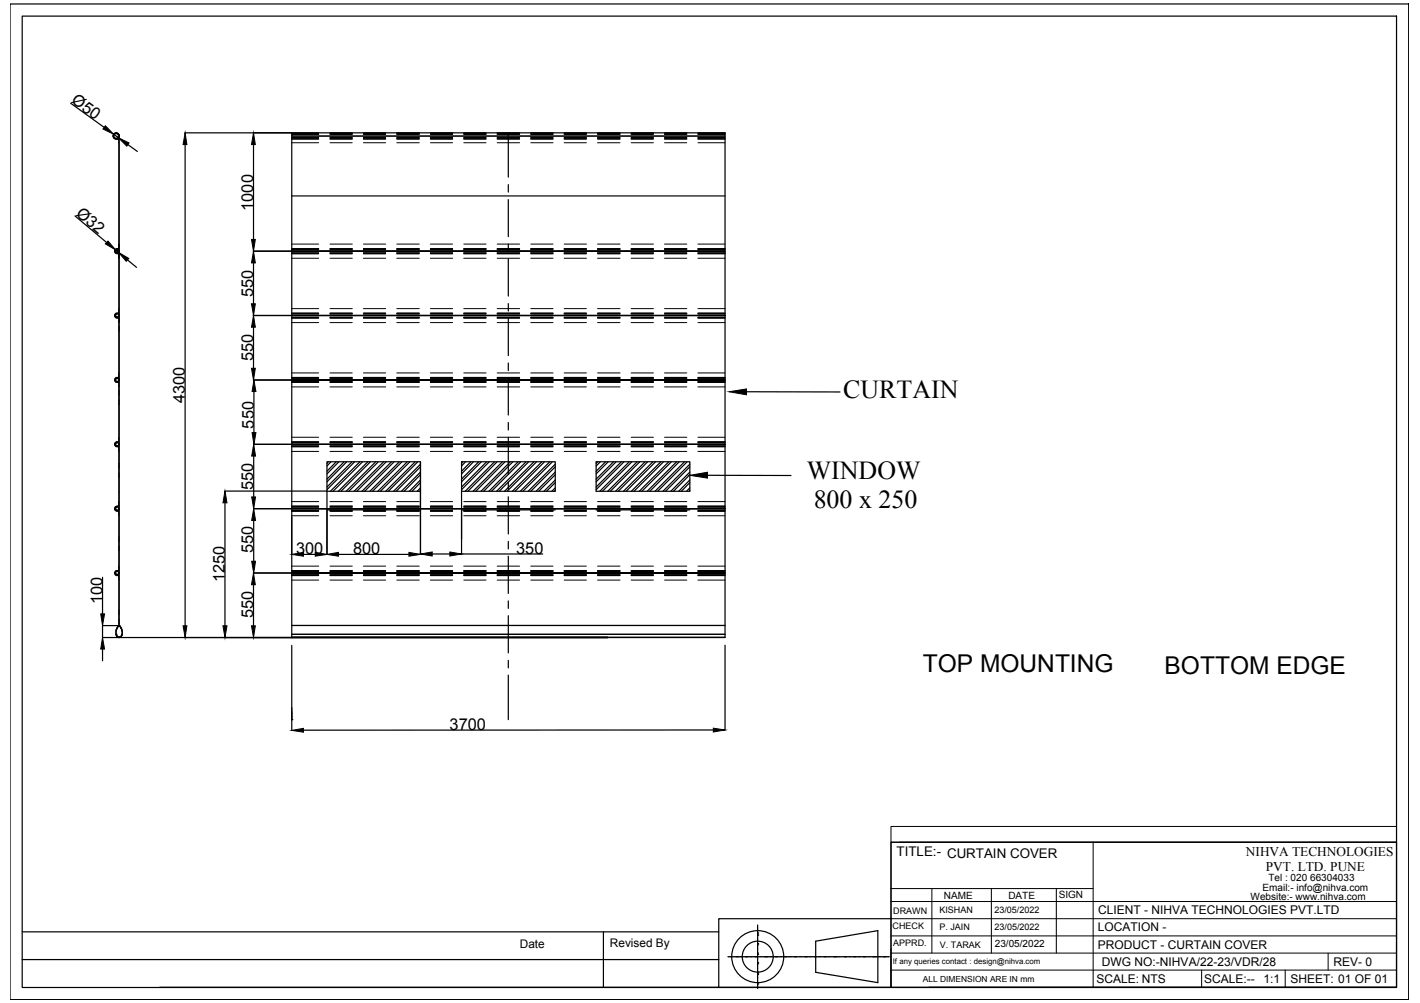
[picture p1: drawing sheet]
<svg xmlns="http://www.w3.org/2000/svg" width="297mm" height="210mm" viewBox="0 0 297 210" stroke-linecap="round" stroke-linejoin="round" font-family="sans-serif">
<!-- layer: 0 -->
<g fill="none" stroke="#000" stroke-width=".25">
<path d="M2.1 .8h292.6v208.4h-292.6zM4.6 3.4h287.5v203.3h-287.5zM14.8 21.6l7 5.1M23.8 28.1l1 .7M24.3 29.1h.5l.1 .8v101l-.6 1v.9l.2 .3 .4 .3-.4-.1-.3-.5 .1-1 .5-.9M24.9 28.5v.6h-.6M24.9 28.5a.61 .61 0 0 0-.6-.7 .61 .61 0 0 0-.6 .7 .61 .61 0 0 0 .6 .6M24.9 28.5v102.4M25 28.5a.66 .66 0 0 0-.7-.7 .66 .66 0 0 0-.6 .7 .66 .66 0 0 0 .6 .6M26.7 30.3l2 1.4M38.7 27.8h113v105.6h-130.3v-2.5h3.5M38.7 30.3v100.7"/>
<path d="M53 30.3v19.8M61 27.8v.7h90.7M61 28.5v104.9M106.3 27.8v9.3M106.3 38.6v1.6M15.7 45.2l6.6 5.5M24.2 52.3l.6 .5M24.9 51.1v1M24.9 53.1v.9M26.7 54.4l1.9 1.6M53 52.6h8M53 55v8.6"/>
<path d="M61 41h90.7M106.3 41.8v7.7M106.3 51.1v1.5M106.3 54.2v7.8M151.7 52.6h-90.7h90.7M24.9 66.4v1M24.9 68.4v.9M53 66h98.7M53 79.5h98.7M53 68.5v8.6M106.3 63.5v1.6M106.3 66.7v7.7"/>
<path d="M106.3 76v1.5M106.3 79.1v7.8M151.7 66h-90.7h90.7M151.7 79.5h-90.7h90.7M24.9 81.7v1M24.9 83.7v1M24.9 97v1M24.9 99v1M53 93h98.7M53.1 95.4v8.6M53.1 81.9v8.6M68.7 96.7l-.3 .3"/>
<path d="M69.2 96.7l-.8 .8M70.3 96.7l-1.9 1.9M70.9 96.7l-2.5 2.5M72 96.7l-3.6 3.6M72.5 96.7l-4.1 4.1M73.6 96.7l-5.2 5.2M74.2 96.7l-5.8 5.8M75.3 96.7l-6.2 6.1M75.8 96.7l-6.1 6.1M76.9 96.7l-6.1 6.1M77.5 96.7l-6.2 6.1M78.6 96.7l-6.2 6.1"/>
<path d="M79.1 96.7l-6.1 6.1M80.2 96.7l-6.1 6.1M80.8 96.7l-6.2 6.1M81.9 96.7l-6.2 6.1M82.4 96.7l-6.1 6.1M83.5 96.7l-6.1 6.1M84.1 96.7l-6.2 6.1M85.2 96.7l-6.2 6.1M85.7 96.7l-6.1 6.1M86.8 96.7l-6.1 6.1M87.4 96.7l-6.2 6.1M88 96.7v6.1h-19.6v13.2"/>
<path d="M88 97.1l-5.7 5.7M88 98.8l-4 4M88 97.7l-5.1 5.1M88 99.3l-3.5 3.5M96.8 96.7l-.3 .3M97.4 96.7l-.9 .8M98.5 96.7l-2 1.9M99 96.7l-2.5 2.5M100.1 96.7l-3.6 3.6M100.7 96.7l-4.2 4.1M101.8 96.7l-5.3 5.2M102.3 96.7l-5.8 5.8"/>
<path d="M103.4 96.7l-6.1 6.1M104 96.7l-6.1 6.1M105.1 96.7l-6.1 6.1M105.6 96.7l-6.1 6.1M106.3 88.4v1.6M106.3 91.5v7.8M106.7 96.7l-6.1 6.1M107.3 96.7l-6.1 6.1M108.4 96.7l-6.1 6.1M108.9 96.7l-6.1 6.1M110 96.7l-6.1 6.1M110.6 96.7l-6.2 6.1"/>
<path d="M111.7 96.7l-6.2 6.1M112.2 96.7l-6.1 6.1M113.3 96.7l-6.1 6.1M113.9 96.7l-6.2 6.1M115 96.7l-6.2 6.1M115.5 96.7l-6.1 6.1M116.1 97.1l-5.6 5.7M116.1 98.8l-4 4M116.1 97.7l-5.1 5.1M116.1 99.3l-3.4 3.5M125 96.7l-.3 .3M125.5 96.7l-.8 .8"/>
<path d="M126.6 96.7l-1.9 1.9M127.2 96.7l-2.5 2.5M128.3 96.7l-3.6 3.6M128.8 96.7l-4.1 4.1M129.9 96.7l-5.2 5.2M130.5 96.7l-5.8 5.8M131.6 96.7l-6.1 6.1M132.2 96.7l-6.2 6.1M133.3 96.7l-6.2 6.1M133.8 96.7l-6.1 6.1M134.9 96.7l-6.1 6.1M135.5 96.7l-6.2 6.1"/>
<path d="M136.6 96.7l-6.2 6.1M137.1 96.7l-6.1 6.1M138.2 96.7l-6.1 6.1M138.8 96.7l-6.2 6.1M139.9 96.7l-6.2 6.1M140.4 96.7l-6.1 6.1M141.5 96.7l-6.1 6.1M142.1 96.7l-6.2 6.1M143.2 96.7l-6.2 6.1M143.7 96.7l-6.1 6.1M144.3 97.1l-5.6 5.7M144.3 98.8l-4 4"/>
<path d="M144.3 97.7l-5.1 5.1M144.3 99.3l-3.4 3.5M148 99.5h17.5M151.7 93h-90.7h90.7M156.2 82h19.5M24.9 112.3v1M24.9 114.3v1M47 102.8h21.4M47.1 105.2v25.8M53 119.9h98.7M53 106.5h98.7M53.1 108.9v8.6"/>
<path d="M63.5 116h2.4M68.4 102.8v-6.2h19.6v6.2M68.4 106.7h19.6M70.8 116h14.7M88 100.4l-2.4 2.4M88 102.1l-.7 .7M88 101l-1.8 1.8M88 102.6l-.2 .2M88 102.8v13.2M90.4 115.9h3.7M96.5 102.8h19.6M96.5 115.9h17"/>
<path d="M106.3 100.9v1.5M106.3 104v7.7M106.3 113.3v1.6M106.3 116.4v7.8M116.1 106.7h-19.6v6.1M116.1 102.8v-6.2h-19.6v19.4M116.1 100.4l-2.3 2.4M116.1 102.1l-.7 .7M116.1 101l-1.8 1.8M116.1 102.6l-.1 .2M124.7 106.7h19.6M144.3 102.8v-6.2h-19.6v6.2h19.6"/>
<path d="M144.3 100.4l-2.3 2.4M144.3 102.1l-.7 .7M144.3 101l-1.8 1.8M144.3 102.6l-.1 .2M151.7 106.5h-90.7h90.7M151.7 119.9h-90.7h90.7M21.4 120.8v7.7M21.4 135.8v2.5M24.3 132.7h.1M24.9 127.7v.9M24.9 129.6v1M25 130.9l.5 .7 .1 .6-.1 .8-.5 .4-.1-.1h.4l.2-.3 .1-.8-.2-.6-.5-.7"/>
<path d="M53 122.4v8.6M61 132.7h90.7M61 130.9h90.7M61 135.1v17.8M106.3 125.8v1.5M106.3 128.8v7.8M106.3 138.2v1.6M127.2 133.4h-66.2h66.2M151.7 135v17.8M61 150.6h.1M61 148.1v2.5M106.3 141.3v9.3"/>
<path d="M149.2 152.8h-85.7M186.4 176.3h105.7v30.3h-105.7zM4.6 195h145.8M126.2 195v11.7M158.5 199.8v.2M158.5 199.7h.1M158.5 199.5h.1M158.5 199.2v.2M158.5 198v1.2M158.5 197.8v.2M158.5 197.7h.1M158.5 197.5h.1"/>
<path d="M158.5 197.2v.2M158.5 196v1.2M158.5 195.8v.2M158.5 195.7h.1M158.5 195.5h.1M158.5 195.2h.1M158.5 195v.2M158.5 193.8v1.1M158.5 193.6v.1M158.5 195.3v.1M158.5 195.5v.2M158.5 197.5v.2"/>
<path d="M158.5 199.5v.2M170.6 197l13-2.2v10.8l-13-2.1zM186.4 192.3h-36v14.3h-117M4.6 200.8h145.8M150.4 206.6h36M152.3 200.2h.4M152.8 200.2h.6M153.4 200.2h.3M153.7 200.2h.2M154 200.2h.1M154 200.2h.2M154.2 200.2h.1"/>
<path d="M154.2 200.2h.5M154.8 200.2h.6M155.4 200.2h.2M155.7 200.2h.2M155.9 200.2h.1M156 200.2h.2M156.2 200.2h.1M156.2 200.2h1.2M157.4 200.2h.2M157.7 200.2h.2M157.9 200.2h.1M158 200.2h.1"/>
<path d="M158.2 200.2h.1M158.2 200.2h.2M158.5 200.2h.4M158.5 206.2v.7M158.5 206v.2M158.5 205.9h.1M158.5 205.7h.1M158.5 205.4v.2M158.5 204.9v.5M158.5 204.2v.7M158.5 204v.2M158.5 203.9h.1"/>
<path d="M158.5 203.7h.1M158.5 203.4h.1M158.5 202.3v1.1M158.5 202v.2M158.5 201.7v.3M158.5 201.7h.1M158.5 201.5h.1M158.5 201.2v.2M158.5 200.3v.9M158.5 200v.2M158.5 201.5v.2M158.5 203.5v.2"/>
<path d="M158.5 203.7v.2M158.5 205.7v.2M159 200.2h.6M159.7 200.2h.2M159.9 200.2h.1M160 200.2h.1M160.2 200.2h.1M160.2 200.2h.2M160.4 200.2h.1M160.5 200.2h.4M161 200.2h.6M161.7 200.2h.2"/>
<path d="M161.9 200.2h.2M162.2 200.2h.1M162.2 200.2h.2M162.4 200.2h.1M162.5 200.2h1.1M163.6 200.2h.3M163.9 200.2h.2M164.2 200.2h.1M164.2 200.2h.2M164.4 200.2h.1M164.5 200.2h1.1M165.6 200.2h.2"/>
<path d="M165.9 200.2h.2M166.1 200.2h.1M166.2 200.2h.2M166.4 200.2h.1M166.4 200.2h.3M166.7 200.2h.5M167.2 200.2h.6M167.9 200.2h.2M168.1 200.2h.2M168.4 200.2h.1M168.4 200.2h.2M168.6 200.2h.1"/>
<path d="M168.7 200.2h.4M169.2 200.2h.6M169.9 200.2h.2M170.1 200.2h.2M170.4 200.2h.1M170.4 200.2h.2M170.6 200.2h.1M170.7 200.2h1.1M171.9 200.2h.2M172.1 200.2h.2M172.4 200.2h.1M172.4 200.2h.2"/>
<path d="M172.6 200.2h.1M172.7 200.2h.2M172.9 200.2h1.2M174.1 200.2h.2M174.4 200.2h.1M174.4 200.2h.2M174.6 200.2h.1M174.7 200.2h.1M174.9 200.2h.1M174.9 200.2h.5M175.4 200.2h.7M176.1 200.2h.2"/>
<path d="M176.3 200.2h.3M176.6 200.2h.1M176.6 200.2h.2M176.9 200.2h.1M176.9 200.2h1.1M178.1 200.2h.2M178.3 200.2h.2M178.6 200.2h.1M178.6 200.2h.2M178.8 200.2h.1M178.9 200.2h.2M179.1 200.2h1.2"/>
<path d="M180.3 200.2h.2M180.6 200.2h.1M180.6 200.2h.2M180.8 200.2h.1M180.9 200.2h.2M181.1 200.2h.5M181.6 200.2h.7M182.3 200.2h.2M182.6 200.2h.1M182.6 200.2h.2M182.8 200.2h.1M182.9 200.2h.1"/>
<path d="M183.1 200.2h.1M183.1 200.2h1.2M184.3 200.2h.2M184.6 200.2h.2M184.8 200.2h.1M184.9 200.2h.1M185.1 200.2h.1M185.1 200.2h.2M185.4 200.2h.6M194.3 206.6h97.8"/>
<circle cx="24.3" cy="28.5" r=".49"/>
<circle cx="24.3" cy="28.5" r=".61"/>
<circle cx="24.5" cy="52.5" r=".4"/>
<circle cx="24.5" cy="52.5" r=".32"/>
<circle cx="24.5" cy="52.5" r=".06"/>
<circle cx="24.5" cy="79.5" r=".4"/>
<circle cx="24.5" cy="66" r=".4"/>
<circle cx="24.5" cy="66" r=".32"/>
<circle cx="24.5" cy="79.5" r=".32"/>
<circle cx="24.5" cy="93" r=".4"/>
<circle cx="24.5" cy="93" r=".32"/>
<circle cx="24.5" cy="106.4" r=".4"/>
<circle cx="24.5" cy="119.9" r=".4"/>
<circle cx="24.5" cy="119.9" r=".32"/>
<circle cx="24.5" cy="106.4" r=".32"/>
<circle cx="158.5" cy="200.2" r="5.4"/>
<circle cx="158.5" cy="200.2" r="3.2"/>
</g>
<g fill="none" stroke="#000" stroke-width=".21">
<path d="M61 29.9h5.7M61 28.5h90.7M61 29.1h5.7M61 27.8h5.7M61 28.9h5.7M61 28h5.7M61 28.1h5.7M61 28.8h5.7M69 29.9h4.7M69 29.1h4.7M69 27.8h4.7M69 28.9h4.7"/>
<path d="M69 28h4.7M69 28.1h4.7M69 28.8h4.7M76 29.9h4.7M76 29.1h4.7M76 27.8h4.7M76 28.9h4.7M76 28h4.7M76 28.1h4.7M76 28.8h4.7M83 29.9h4.7M83 29.1h4.7"/>
<path d="M83 27.8h4.7M83 28.9h4.7M83 28h4.7M83 28.1h4.7M83 28.8h4.7M90 29.9h4.7M90 29.1h4.7M90 27.8h4.7M90 28.9h4.7M90 28h4.7M90 28.1h4.7M90 28.8h4.7"/>
<path d="M97 29.9h4.7M97 29.1h4.7M97 27.8h4.7M97 28.9h4.7M97 28h4.7M97 28.1h4.7M97 28.8h4.7M104 29.9h4.7M104 29.1h4.7M104 27.8h4.7M104 28.9h4.7M104 28h4.7"/>
<path d="M104 28.1h4.7M104 28.8h4.7M111 29.9h4.7M111 29.1h4.7M111 27.8h4.7M111 28.9h4.7M111 28h4.7M111 28.1h4.7M111 28.8h4.7M118 29.9h4.7M118 29.1h4.7M118 27.8h4.7"/>
<path d="M118 28.9h4.7M118 28h4.7M118 28.1h4.7M118 28.8h4.7M125 29.9h4.7M125 29.1h4.7M125 27.8h4.7M125 28.9h4.7M125 28h4.7M125 28.1h4.7M125 28.8h4.7M132 29.9h4.7"/>
<path d="M132 29.1h4.7M132 27.8h4.7M132 28.9h4.7M132 28h4.7M132 28.1h4.7M132 28.8h4.7M139 29.9h4.7M139 29.1h4.7M139 27.8h4.7M139 28.9h4.7M139 28h4.7M139 28.1h4.7"/>
<path d="M139 28.8h4.7M146 29.9h5.7M146 29.1h5.7M146 27.8h5.7M146 28.9h5.7M146 28h5.7M146 28.1h5.7M146 28.8h5.7M24.5 52.6h.4M24.9 51.1l-.1 .9h-.3a.55 .55 0 0 0-.6 .6 .55 .55 0 0 0 .6 .5h.3l.1 .9M24.9 52.1h-.4a.51 .51 0 0 0-.5 .5 .51 .51 0 0 0 .5 .5h.4M61 52h5.7"/>
<path d="M61 52.6h5.7M61 54h5.7M61 53.1h5.7M61 51.1h5.7M61 52.9h5.7M61 52.2h5.7M69 52h4.7M69 52.6h4.7M69 54h4.7M69 53.1h4.7M69 51.1h4.7M69 52.9h4.7"/>
<path d="M69 52.2h4.7M76 52h4.7M76 52.6h4.7M76 54h4.7M76 53.1h4.7M76 51.1h4.7M76 52.9h4.7M76 52.2h4.7M83 52h4.7M83 52.6h4.7M83 54h4.7M83 53.1h4.7"/>
<path d="M83 51.1h4.7M83 52.9h4.7M83 52.2h4.7M90 52h4.7M90 52.6h4.7M90 54h4.7M90 53.1h4.7M90 51.1h4.7M90 52.9h4.7M90 52.2h4.7M97 52h4.7M97 52.6h4.7"/>
<path d="M97 54h4.7M97 53.1h4.7M97 51.1h4.7M97 52.9h4.7M97 52.2h4.7M104 52h4.7M104 52.6h4.7M104 54h4.7M104 53.1h4.7M104 51.1h4.7M104 52.9h4.7M104 52.2h4.7"/>
<path d="M111 52h4.7M111 52.6h4.7M111 54h4.7M111 53.1h4.7M111 51.1h4.7M111 52.9h4.7M111 52.2h4.7M118 52h4.7M118 52.6h4.7M118 54h4.7M118 53.1h4.7M118 51.1h4.7"/>
<path d="M118 52.9h4.7M118 52.2h4.7M125 52h4.7M125 52.6h4.7M125 54h4.7M125 53.1h4.7M125 51.1h4.7M125 52.9h4.7M125 52.2h4.7M132 52h4.7M132 52.6h4.7M132 54h4.7"/>
<path d="M132 53.1h4.7M132 51.1h4.7M132 52.9h4.7M132 52.2h4.7M139 52h4.7M139 52.6h4.7M139 54h4.7M139 53.1h4.7M139 51.1h4.7M139 52.9h4.7M139 52.2h4.7M146 52h5.7"/>
<path d="M146 52.6h5.7M146 54h5.7M146 53.1h5.7M146 51.1h5.7M146 52.9h5.7M146 52.2h5.7M24.9 64.6l-.1 .9h-.3a.53 .53 0 0 0-.6 .5 .53 .53 0 0 0 .6 .6h.3l.1 .9M24.9 65.6h-.4a.49 .49 0 0 0-.5 .4 .49 .49 0 0 0 .5 .5h.4M24.9 78l-.1 1h-.3a.53 .53 0 0 0-.6 .5 .53 .53 0 0 0 .6 .5h.3l.1 1M24.9 79h-.4a.49 .49 0 0 0-.5 .5 .49 .49 0 0 0 .5 .5h.4M61 67.5h5.7M61 66.5h5.7"/>
<path d="M61 65.6h5.7M61 64.6h5.7M61 66.6h5.7M61 65.5h5.7M61 66.4h5.7M61 65.7h5.7M61 66h5.7M61 80h5.7M61 79h5.7M61 78h5.7M61 79.9h5.7M61 79.1h5.7"/>
<path d="M61 79.8h5.7M61 79.2h5.7M61 79.5h5.7M69 67.5h4.7M69 66.5h4.7M69 65.6h4.7M69 64.6h4.7M69 66.6h4.7M69 65.5h4.7M69 66.4h4.7M69 65.7h4.7M69 66h4.7"/>
<path d="M69 80h4.7M69 79h4.7M69 78h4.7M69 79.9h4.7M69 79.1h4.7M69 79.8h4.7M69 79.2h4.7M69 79.5h4.7M76 67.5h4.7M76 66.5h4.7M76 65.6h4.7M76 64.6h4.7"/>
<path d="M76 66.6h4.7M76 65.5h4.7M76 66.4h4.7M76 65.7h4.7M76 66h4.7M76 80h4.7M76 79h4.7M76 78h4.7M76 79.9h4.7M76 79.1h4.7M76 79.8h4.7M76 79.2h4.7"/>
<path d="M76 79.5h4.7M83 67.5h4.7M83 66.5h4.7M83 65.6h4.7M83 64.6h4.7M83 66.6h4.7M83 65.5h4.7M83 66.4h4.7M83 65.7h4.7M83 66h4.7M83 80h4.7M83 79h4.7"/>
<path d="M83 78h4.7M83 79.9h4.7M83 79.1h4.7M83 79.8h4.7M83 79.2h4.7M83 79.5h4.7M90 67.5h4.7M90 66.5h4.7M90 65.6h4.7M90 64.6h4.7M90 66.6h4.7M90 65.5h4.7"/>
<path d="M90 66.4h4.7M90 65.7h4.7M90 66h4.7M90 80h4.7M90 79h4.7M90 78h4.7M90 79.9h4.7M90 79.1h4.7M90 79.8h4.7M90 79.2h4.7M90 79.5h4.7M97 67.5h4.7"/>
<path d="M97 66.5h4.7M97 65.6h4.7M97 64.6h4.7M97 66.6h4.7M97 65.5h4.7M97 66.4h4.7M97 65.7h4.7M97 66h4.7M97 80h4.7M97 79h4.7M97 78h4.7M97 79.9h4.7"/>
<path d="M97 79.1h4.7M97 79.8h4.7M97 79.2h4.7M97 79.5h4.7M104 67.5h4.7M104 66.5h4.7M104 65.6h4.7M104 64.6h4.7M104 66.6h4.7M104 65.5h4.7M104 66.4h4.7M104 65.7h4.7"/>
<path d="M104 66h4.7M104 80h4.7M104 79h4.7M104 78h4.7M104 79.9h4.7M104 79.1h4.7M104 79.8h4.7M104 79.2h4.7M104 79.5h4.7M111 67.5h4.7M111 66.5h4.7M111 65.6h4.7"/>
<path d="M111 64.6h4.7M111 66.6h4.7M111 65.5h4.7M111 66.4h4.7M111 65.7h4.7M111 66h4.7M111 80h4.7M111 79h4.7M111 78h4.7M111 79.9h4.7M111 79.1h4.7M111 79.8h4.7"/>
<path d="M111 79.2h4.7M111 79.5h4.7M118 67.5h4.7M118 66.5h4.7M118 65.6h4.7M118 64.6h4.7M118 66.6h4.7M118 65.5h4.7M118 66.4h4.7M118 65.7h4.7M118 66h4.7M118 80h4.7"/>
<path d="M118 79h4.7M118 78h4.7M118 79.9h4.7M118 79.1h4.7M118 79.8h4.7M118 79.2h4.7M118 79.5h4.7M125 67.5h4.7M125 66.5h4.7M125 65.6h4.7M125 64.6h4.7M125 66.6h4.7"/>
<path d="M125 65.5h4.7M125 66.4h4.7M125 65.7h4.7M125 66h4.7M125 80h4.7M125 79h4.7M125 78h4.7M125 79.9h4.7M125 79.1h4.7M125 79.8h4.7M125 79.2h4.7M125 79.5h4.7"/>
<path d="M132 67.5h4.7M132 66.5h4.7M132 65.6h4.7M132 64.6h4.7M132 66.6h4.7M132 65.5h4.7M132 66.4h4.7M132 65.7h4.7M132 66h4.7M132 80h4.7M132 79h4.7M132 78h4.7"/>
<path d="M132 79.9h4.7M132 79.1h4.7M132 79.8h4.7M132 79.2h4.7M132 79.5h4.7M139 67.5h4.7M139 66.5h4.7M139 65.6h4.7M139 64.6h4.7M139 66.6h4.7M139 65.5h4.7M139 66.4h4.7"/>
<path d="M139 65.7h4.7M139 66h4.7M139 80h4.7M139 79h4.7M139 78h4.7M139 79.9h4.7M139 79.1h4.7M139 79.8h4.7M139 79.2h4.7M139 79.5h4.7M146 67.5h5.7M146 66.5h5.7"/>
<path d="M146 65.6h5.7M146 64.6h5.7M146 66.6h5.7M146 65.5h5.7M146 66.4h5.7M146 65.7h5.7M146 66h5.7M146 80h5.7M146 79h5.7M146 78h5.7M146 79.9h5.7M146 79.1h5.7"/>
<path d="M146 79.8h5.7M146 79.2h5.7M146 79.5h5.7M24.8 97h.1M24.9 91.5l-.1 .9h-.3a.53 .53 0 0 0-.6 .6 .53 .53 0 0 0 .6 .5h.3l.1 1M24.9 92.5h-.4a.49 .49 0 0 0-.5 .5 .49 .49 0 0 0 .5 .5h.4M61 81h5.7M61 94.5h5.7M61 93.5h5.7M61 92.4h5.7M61 91.5h5.7M61 93.4h5.7"/>
<path d="M61 92.6h5.7M61 93.3h5.7M61 92.7h5.7M61 93h5.7M69 81h4.7M69 94.5h4.7M69 93.5h4.7M69 92.4h4.7M69 91.5h4.7M69 93.4h4.7M69 92.6h4.7M69 93.3h4.7"/>
<path d="M69 92.7h4.7M69 93h4.7M76 81h4.7M76 94.5h4.7M76 93.5h4.7M76 92.4h4.7M76 91.5h4.7M76 93.4h4.7M76 92.6h4.7M76 93.3h4.7M76 92.7h4.7M76 93h4.7"/>
<path d="M83 81h4.7M83 94.5h4.7M83 93.5h4.7M83 92.4h4.7M83 91.5h4.7M83 93.4h4.7M83 92.6h4.7M83 93.3h4.7M83 92.7h4.7M83 93h4.7M90 81h4.7M90 94.5h4.7"/>
<path d="M90 93.5h4.7M90 92.4h4.7M90 91.5h4.7M90 93.4h4.7M90 92.6h4.7M90 93.3h4.7M90 92.7h4.7M90 93h4.7M97 81h4.7M97 94.5h4.7M97 93.5h4.7M97 92.4h4.7"/>
<path d="M97 91.5h4.7M97 93.4h4.7M97 92.6h4.7M97 93.3h4.7M97 92.7h4.7M97 93h4.7M104 81h4.7M104 94.5h4.7M104 93.5h4.7M104 92.4h4.7M104 91.5h4.7M104 93.4h4.7"/>
<path d="M104 92.6h4.7M104 93.3h4.7M104 92.7h4.7M104 93h4.7M111 81h4.7M111 94.5h4.7M111 93.5h4.7M111 92.4h4.7M111 91.5h4.7M111 93.4h4.7M111 92.6h4.7M111 93.3h4.7"/>
<path d="M111 92.7h4.7M111 93h4.7M118 81h4.7M118 94.5h4.7M118 93.5h4.7M118 92.4h4.7M118 91.5h4.7M118 93.4h4.7M118 92.6h4.7M118 93.3h4.7M118 92.7h4.7M118 93h4.7"/>
<path d="M125 81h4.7M125 94.5h4.7M125 93.5h4.7M125 92.4h4.7M125 91.5h4.7M125 93.4h4.7M125 92.6h4.7M125 93.3h4.7M125 92.7h4.7M125 93h4.7M132 81h4.7M132 94.5h4.7"/>
<path d="M132 93.5h4.7M132 92.4h4.7M132 91.5h4.7M132 93.4h4.7M132 92.6h4.7M132 93.3h4.7M132 92.7h4.7M132 93h4.7M139 81h4.7M139 94.5h4.7M139 93.5h4.7M139 92.4h4.7"/>
<path d="M139 91.5h4.7M139 93.4h4.7M139 92.6h4.7M139 93.3h4.7M139 92.7h4.7M139 93h4.7M146 81h5.7M146 94.5h5.7M146 93.5h5.7M146 92.4h5.7M146 91.5h5.7M146 93.4h5.7"/>
<path d="M146 92.6h5.7M146 93.3h5.7M146 92.7h5.7M146 93h5.7M24.8 103h.1M24.9 105l-.1 .9h-.3a.55 .55 0 0 0-.6 .6 .55 .55 0 0 0 .6 .5h.3l.1 .9M24.9 105.9h-.4a.51 .51 0 0 0-.5 .6 .51 .51 0 0 0 .5 .5h.4M24.9 118.5l-.1 .9h-.3a.53 .53 0 0 0-.6 .5 .53 .53 0 0 0 .6 .6h.3l.1 .9M24.9 119.5h-.4a.49 .49 0 0 0-.5 .4 .49 .49 0 0 0 .5 .5h.4M61 107.9h5.7M61 107h5.7M61 105.9h5.7"/>
<path d="M61 105h5.7M61 106.8h5.7M61 106.1h5.7M61 106.2h5.7M61 106.5h5.7M61 119.5h5.7M61 118.5h5.7M61 119.4h5.7M61 119.6h5.7M61 119.9h5.7M69 107.9h4.7M69 107h4.7"/>
<path d="M69 105.9h4.7M69 105h4.7M69 106.8h4.7M69 106.1h4.7M69 106.2h4.7M69 106.5h4.7M69 119.5h4.7M69 118.5h4.7M69 119.4h4.7M69 119.6h4.7M69 119.9h4.7M76 107.9h4.7"/>
<path d="M76 107h4.7M76 105.9h4.7M76 105h4.7M76 106.8h4.7M76 106.1h4.7M76 106.2h4.7M76 106.5h4.7M76 119.5h4.7M76 118.5h4.7M76 119.4h4.7M76 119.6h4.7M76 119.9h4.7"/>
<path d="M83 107.9h4.7M83 107h4.7M83 105.9h4.7M83 105h4.7M83 106.8h4.7M83 106.1h4.7M83 106.2h4.7M83 106.5h4.7M83 119.5h4.7M83 118.5h4.7M83 119.4h4.7M83 119.6h4.7"/>
<path d="M83 119.9h4.7M90 107.9h4.7M90 107h4.7M90 105.9h4.7M90 105h4.7M90 106.8h4.7M90 106.1h4.7M90 106.2h4.7M90 106.5h4.7M90 119.5h4.7M90 118.5h4.7M90 119.4h4.7"/>
<path d="M90 119.6h4.7M90 119.9h4.7M97 107.9h4.7M97 107h4.7M97 105.9h4.7M97 105h4.7M97 106.8h4.7M97 106.1h4.7M97 106.2h4.7M97 106.5h4.7M97 119.5h4.7M97 118.5h4.7"/>
<path d="M97 119.4h4.7M97 119.6h4.7M97 119.9h4.7M104 107.9h4.7M104 107h4.7M104 105.9h4.7M104 105h4.7M104 106.8h4.7M104 106.1h4.7M104 106.2h4.7M104 106.5h4.7M104 119.5h4.7"/>
<path d="M104 118.5h4.7M104 119.4h4.7M104 119.6h4.7M104 119.9h4.7M111 107.9h4.7M111 107h4.7M111 105.9h4.7M111 105h4.7M111 106.8h4.7M111 106.1h4.7M111 106.2h4.7M111 106.5h4.7"/>
<path d="M111 119.5h4.7M111 118.5h4.7M111 119.4h4.7M111 119.6h4.7M111 119.9h4.7M118 107.9h4.7M118 107h4.7M118 105.9h4.7M118 105h4.7M118 106.8h4.7M118 106.1h4.7M118 106.2h4.7"/>
<path d="M118 106.5h4.7M118 119.5h4.7M118 118.5h4.7M118 119.4h4.7M118 119.6h4.7M118 119.9h4.7M125 107.9h4.7M125 107h4.7M125 105.9h4.7M125 105h4.7M125 106.8h4.7M125 106.1h4.7"/>
<path d="M125 106.2h4.7M125 106.5h4.7M125 119.5h4.7M125 118.5h4.7M125 119.4h4.7M125 119.6h4.7M125 119.9h4.7M132 107.9h4.7M132 107h4.7M132 105.9h4.7M132 105h4.7M132 106.8h4.7"/>
<path d="M132 106.1h4.7M132 106.2h4.7M132 106.5h4.7M132 119.5h4.7M132 118.5h4.7M132 119.4h4.7M132 119.6h4.7M132 119.9h4.7M139 107.9h4.7M139 107h4.7M139 105.9h4.7M139 105h4.7"/>
<path d="M139 106.8h4.7M139 106.1h4.7M139 106.2h4.7M139 106.5h4.7M139 119.5h4.7M139 118.5h4.7M139 119.4h4.7M139 119.6h4.7M139 119.9h4.7M146 107.9h5.7M146 107h5.7M146 105.9h5.7"/>
<path d="M146 105h5.7M146 106.8h5.7M146 106.1h5.7M146 106.2h5.7M146 106.5h5.7M146 119.5h5.7M146 118.5h5.7M146 119.4h5.7M146 119.6h5.7M146 119.9h5.7M61 133.3h90.7M61 132.7h90.7"/>
<path d="M61 130.9h90.7M61 121.4h5.7M61 120.4h5.7M61 120.5h5.7M61 120.3h5.7M69 121.4h4.7M69 120.4h4.7M69 120.5h4.7M69 120.3h4.7M76 121.4h4.7M76 120.4h4.7M76 120.5h4.7"/>
<path d="M76 120.3h4.7M83 121.4h4.7M83 120.4h4.7M83 120.5h4.7M83 120.3h4.7M90 121.4h4.7M90 120.4h4.7M90 120.5h4.7M90 120.3h4.7M97 121.4h4.7M97 120.4h4.7M97 120.5h4.7"/>
<path d="M97 120.3h4.7M104 121.4h4.7M104 120.4h4.7M104 120.5h4.7M104 120.3h4.7M111 121.4h4.7M111 120.4h4.7M111 120.5h4.7M111 120.3h4.7M118 121.4h4.7M118 120.4h4.7M118 120.5h4.7"/>
<path d="M118 120.3h4.7M125 121.4h4.7M125 120.4h4.7M125 120.5h4.7M125 120.3h4.7M132 121.4h4.7M132 120.4h4.7M132 120.5h4.7M132 120.3h4.7M139 121.4h4.7M139 120.4h4.7M139 120.5h4.7"/>
<path d="M139 120.3h4.7M146 121.4h5.7M146 120.4h5.7M146 120.5h5.7M146 120.3h5.7M61 150.6h.1M186.4 173h105.7v3.3h-105.7zM186.4 176.3v30.3M188.2 176.3h103.9M228.7 176.3v30.3M186.4 199.5h105.7M186.4 195.9h105.7"/>
<path d="M186.4 192.3h105.7M186.4 188.7h105.7M186.4 186h42.3M194.9 186v13.5M207.4 186v13.5M221 186v13.5M277.8 199.5v3.5M186.4 203h105.7M251.4 203v3.6M268.8 203v3.6"/>
</g>
<g fill="#000" stroke="#000" stroke-width=".21">
<path d="M22 26.3l1.8 1.8-2.3-1.1zM24.8 28.8l2.2 1.1-.5 .7zM38.7 27.8l.4 2.5h-.8zM53 27.8l.4 2.5h-.8zM22.6 50.4l1.6 1.9-2.2-1.3zM24.8 52.8l2.2 1.3-.6 .6zM53 52.6l.4 2.4h-.8zM52.6 50.1h.8l-.4 2.5zM52.6 63.6h.8l-.4 2.4zM52.6 77.1h.8l-.4 2.4zM53 66l.4 2.5h-.8zM53.1 93l.4 2.4h-.9z"/>
<path d="M52.7 90.5h.8l-.4 2.5zM53.1 79.5l.4 2.4h-.8zM152.5 82l3.7-.6v1.2zM47.1 102.8l.4 2.4h-.9zM52.6 117.5h.9l-.4 2.4zM53.1 106.5l.4 2.4h-.9zM52.6 104h.9l-.4 2.5zM61 116l2.5-.4v.8zM65.9 115.6l2.5 .4-2.5 .4zM68.4 116l2.4-.4v.8zM85.5 115.6l2.5 .4-2.5 .4zM88 115.9l2.4-.4v.9z"/>
<path d="M94.1 115.5l2.4 .4-2.4 .5zM144.3 99.5l3.7-.7v1.3zM21.4 133.4l.5 2.4h-.8zM21.1 128.5h.8l-.5 2.4zM38.3 131h.8l-.4 2.4zM46.6 131h.9l-.4 2.4zM52.6 131h.8l-.4 2.4zM53 119.9l.4 2.5h-.8zM61 152.9l2.5-.5v.8zM149.2 152.4l2.5 .4-2.5 .4z"/>
</g>
<g font-size="5.4">
<text x="176.4" y="83.3">CURTAIN</text>
<text x="168.8" y="100.2">WINDOW</text>
<text x="170.2" y="106.3">800 x 250</text>
</g>
<g font-size="5.1">
<text x="193" y="140.5">TOP MOUNTING</text>
<text x="243.6" y="141">BOTTOM EDGE</text>
</g>
<g font-size="3.4">
<text x="14.8" y="21.4" transform="rotate(36 14.8 21.4)">Ø50</text>
<text x="15.7" y="45" transform="rotate(40 15.7 45)">Ø32</text>
<text x="52.9" y="44.1" transform="rotate(-90 52.9 44.1)">1000</text>
<text x="52.9" y="62.1" transform="rotate(-90 52.9 62.1)">550</text>
<text x="52.9" y="75.6" transform="rotate(-90 52.9 75.6)">550</text>
<text x="38.6" y="84.4" transform="rotate(-90 38.6 84.4)">4300</text>
<text x="53.1" y="89.7" transform="rotate(-90 53.1 89.7)">550</text>
<text x="53" y="102.6" transform="rotate(-90 53 102.6)">550</text>
<text x="53" y="115.7" transform="rotate(-90 53 115.7)">550</text>
<text x="61.9" y="115.9">300</text>
<text x="73.9" y="115.9">800</text>
<text x="108" y="115.9">350</text>
<text x="47" y="121.8" transform="rotate(-90 47 121.8)">1250</text>
<text x="21.4" y="126.4" transform="rotate(-90 21.4 126.4)">100</text>
<text x="52.9" y="129.4" transform="rotate(-90 52.9 129.4)">550</text>
<text x="94.1" y="152.8">3700</text>
</g>
<g font-size="2.8">
<text x="187.6" y="179.2">TITLE:- CURTAIN COVER</text>
<text x="260.6" y="179.1">NIHVA TECHNOLOGIES</text>
<text x="264.8" y="182.3">PVT. LTD. PUNE</text>
</g>
<g font-size="2.5">
<text x="229.7" y="191.3">CLIENT - NIHVA TECHNOLOGIES PVT.LTD</text>
<text x="229.6" y="194.9">LOCATION -</text>
<text x="108.7" y="198.5">Date</text>
<text x="127.6" y="198.2">Revised By</text>
<text x="229.6" y="198.5">PRODUCT - CURTAIN COVER</text>
<text x="230.5" y="202.1">DWG NO:-NIHVA/22-23/VDR/28</text>
<text x="279" y="202.1">REV- 0</text>
<text x="229.3" y="205.7">SCALE: NTS</text>
<text x="251.9" y="205.7">SCALE:--</text>
<text x="264.3" y="205.7">1:1</text>
<text x="269.9" y="205.7">SHEET: 01 OF 01</text>
</g>
<g font-size="2.1">
<text x="265.3" y="184.4">Tel : 020 66304033</text>
<text x="197.4" y="188.1">NAME</text>
<text x="210.9" y="188.2">DATE</text>
<text x="221.5" y="188">SIGN</text>
<text x="261.6" y="188.4">Website:- www.nihva.com</text>
<text x="264.1" y="186.5">Email:- info@nihva.com</text>
<text x="208.1" y="198.2">23/05/2022</text>
</g>
<g font-size="1.9">
<text x="186.8" y="191.2">DRAWN</text>
<text x="196.5" y="191.1">KISHAN</text>
<text x="208" y="191.1">23/05/2022</text>
<text x="186.7" y="194.4">CHECK</text>
<text x="186.8" y="198">APPRD.</text>
<text x="196.5" y="194.7">P. JAIN</text>
<text x="208.1" y="194.7">23/05/2022</text>
<text x="196.6" y="198.3">V. TARAK</text>
</g>
<text font-size="1.8" x="193" y="205.4">ALL DIMENSION ARE IN mm</text>
<text font-size="1.6" x="186.8" y="201.7">If any queries contact : design@nihva.com</text>
</svg>
